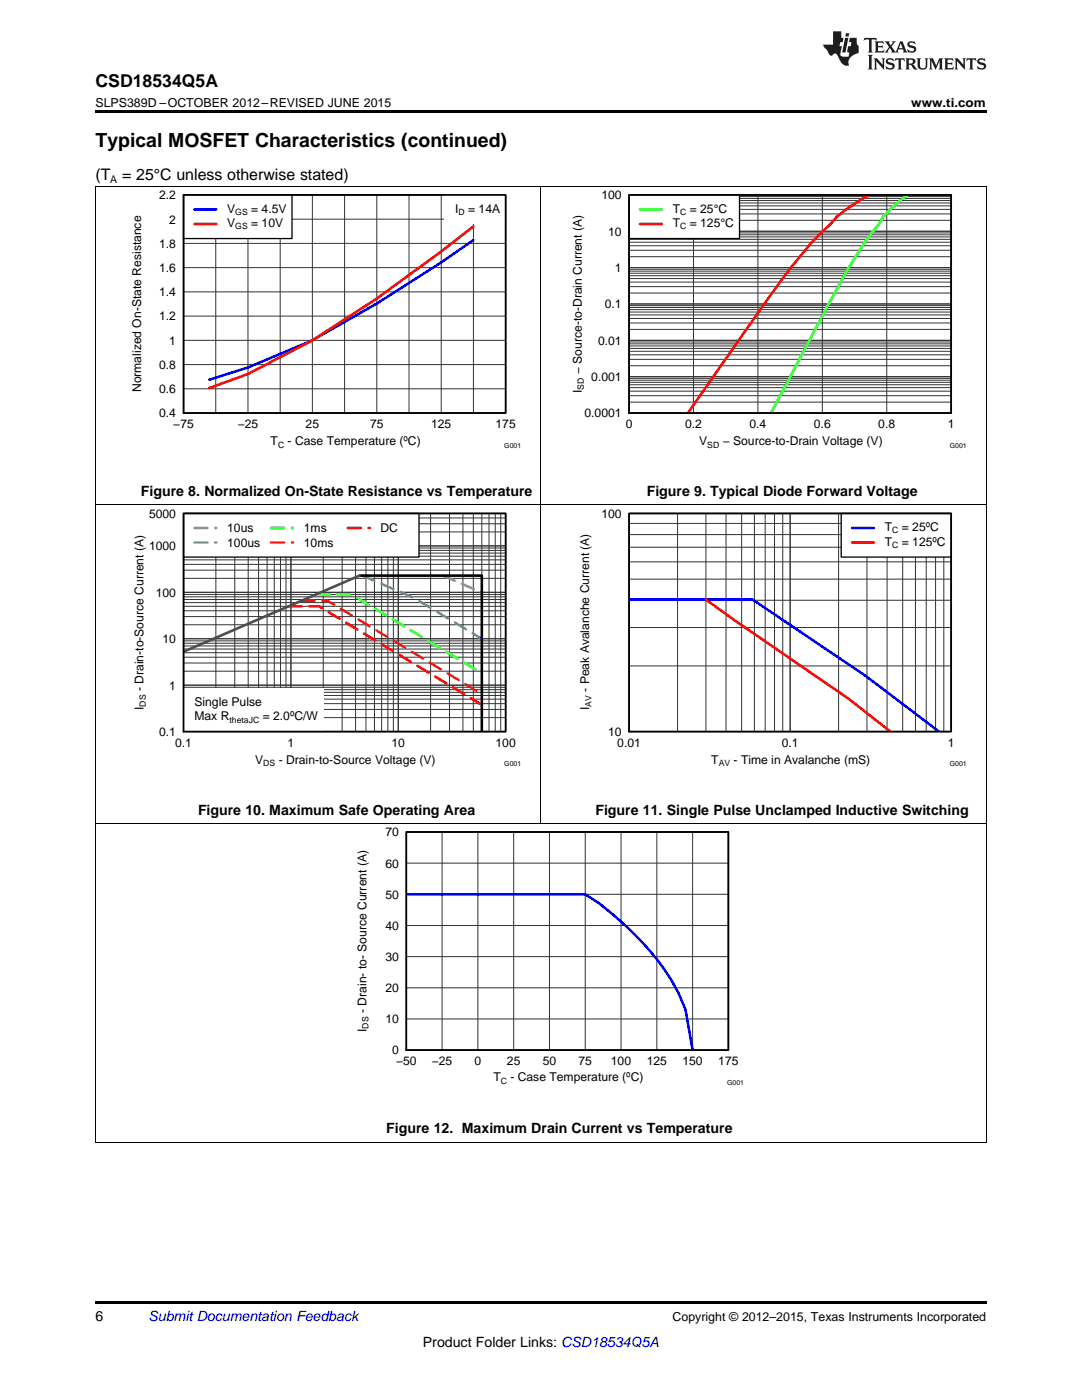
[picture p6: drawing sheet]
<svg xmlns="http://www.w3.org/2000/svg" width="216mm" height="279mm" viewBox="0 0 216 279" stroke-linecap="round" stroke-linejoin="round" font-family="sans-serif">
<path d="M19 259.7h177.8v.5h-177.8z" fill="#000"/>
<path d="M19.1 100.8v127.2M107.9 100.8v63.6M196.8 100.8v127.2M19 164.3h177.8M19 227.9h177.8" fill="none" stroke="#000" stroke-width=".2"/>
<path d="M36.6 102.5h64.3v43.5h-64.3zM81.1 166h64.2v43.6h-64.2z" fill="none" stroke="#000" stroke-width=".26"/>
<g fill="none" stroke="#333" stroke-width=".2">
<path d="M36.6 102.5h64.3v43.5h-64.3zM36.6 119.6h64.3M36.6 119.1h64.3M36.6 118.6h64.3M36.6 118.2h64.3M36.6 115.4h64.3M36.6 113.8h64.3M36.6 112.6h64.3M36.6 111.7h64.3M36.6 111h64.3M36.6 110.4h64.3M36.6 109.8h64.3"/>
<path d="M36.6 109.4h64.3M36.6 108.9h64.3M36.6 106.2h64.3M36.6 104.5h64.3M36.6 103.4h64.3M43.1 102.5v43.5M46.8 102.5v43.5M49.5 102.5v43.5M51.6 102.5v43.5M53.3 102.5v43.5M54.7 102.5v43.5M56 102.5v43.5"/>
<path d="M57.1 102.5v43.5M58 102.5v43.5M64.5 102.5v43.5M68.3 102.5v43.5M70.9 102.5v43.5M73 102.5v43.5M74.7 102.5v43.5M76.2 102.5v43.5M77.4 102.5v43.5M78.5 102.5v43.5M79.5 102.5v43.5M85.9 102.5v43.5"/>
<path d="M89.7 102.5v43.5M92.4 102.5v43.5M94.4 102.5v43.5M96.1 102.5v43.5M97.6 102.5v43.5M98.8 102.5v43.5M99.9 102.5v43.5M36.6 139.5h64.3M36.6 138.8h64.3M36.6 138.2h64.3M36.6 137.6h64.3M36.6 137.2h64.3"/>
<path d="M36.6 136.7h64.3M36.6 134h64.3M36.6 132.3h64.3M36.6 131.2h64.3M36.6 130.3h64.3M36.6 129.5h64.3M36.6 128.9h64.3M36.6 128.4h64.3M36.6 127.9h64.3M36.6 127.5h64.3M36.6 124.7h64.3M36.6 123.1h64.3"/>
<path d="M36.6 121.9h64.3M36.6 121h64.3M36.6 120.3h64.3M36.6 143.2h64.3M36.6 141.6h64.3M36.6 140.4h64.3M81.1 166h64.2v43.6h-64.2zM81.1 178.5h64.2M81.1 172.3h64.2M88.2 166v43.6M95.4 166v43.6M102.5 166v43.6"/>
<path d="M109.6 166v43.6M116.8 166v43.6M123.9 166v43.6M131.1 166v43.6M138.2 166v43.6M81.1 197.1h64.2M81.1 190.9h64.2M81.1 184.7h64.2M81.1 203.4h64.2"/>
</g>
<path d="M81 178.5h35.8a57.4 57.4 0 0 1 10 8.1 42.8 42.8 0 0 1 10 14.9l1.4 8.1" fill="none" stroke="#00f" stroke-width=".52"/>
<path d="M81.1 166h64.2v43.6h-64.2z" fill="none" stroke="#000" stroke-width=".35"/>
<path d="M88.4 114.9l7.7 3.3" fill="none" stroke="#7a67ee" stroke-width=".52" stroke-dasharray="2.6 1.6"/>
<path d="M72.3 114.9l10.4 4.5 13.4 8.1" fill="none" stroke="#00bfff" stroke-width=".52" stroke-dasharray="2.6 1.6"/>
<path d="M63.2 118.6h6.4l1.8 .8 24.7 15" fill="none" stroke="#0f0" stroke-width=".52" stroke-dasharray="2.6 1.6"/>
<path d="M60.2 119.9h5.1l30.8 18.6" fill="none" stroke="#ee7600" stroke-width=".52" stroke-dasharray="2.6 1.6"/>
<path d="M57.6 121h6.1l32.4 19.7" fill="none" stroke="#f00" stroke-width=".52" stroke-dasharray="2.6 1.6"/>
<path d="M71.7 114.9h24.4v31.2" fill="none" stroke="#000" stroke-width=".52"/>
<path d="M71.7 114.9l-35.1 15.2" fill="none" stroke="#4d4d4d" stroke-width=".52"/>
<path d="M36.6 102.5h47v8.7h-47z" fill="#fff"/>
<path d="M36.6 102.5h47v8.7h-47z" fill="none" stroke="#000" stroke-width=".26"/>
<path d="M38.8 105.4h4.4" fill="none" stroke="#7a67ee" stroke-width=".52" stroke-dasharray="2.6 1.6"/>
<path d="M38.8 108.3h4.4" fill="none" stroke="#00bfff" stroke-width=".52" stroke-dasharray="2.6 1.6"/>
<path d="M54.1 105.4h4.4" fill="none" stroke="#0f0" stroke-width=".52" stroke-dasharray="2.6 1.6"/>
<path d="M54.1 108.3h4.4" fill="none" stroke="#ee7600" stroke-width=".52" stroke-dasharray="2.6 1.6"/>
<path d="M69.4 105.4h4.4" fill="none" stroke="#f00" stroke-width=".52" stroke-dasharray="2.6 1.6"/>
<path d="M36.6 137.3h27.9v8.7h-27.9z" fill="#fff"/>
<path d="M36.6 102.5h64.3v43.5h-64.3z" fill="none" stroke="#000" stroke-width=".35"/>
<path d="M125.5 102.5h64.3v43.5h-64.3z" fill="none" stroke="#000" stroke-width=".26"/>
<g fill="none" stroke="#333" stroke-width=".2">
<path d="M125.5 102.5h64.3v43.5h-64.3zM125.5 119.8h64.3M125.5 115.6h64.3M125.5 112.1h64.3M125.5 109.2h64.3M125.5 106.7h64.3M125.5 104.5h64.3M135.2 102.5v43.5M140.9 102.5v43.5M144.9 102.5v43.5M148 102.5v43.5M150.5 102.5v43.5"/>
<path d="M152.7 102.5v43.5M154.5 102.5v43.5M156.2 102.5v43.5M157.7 102.5v43.5M167.3 102.5v43.5M173 102.5v43.5M177 102.5v43.5M180.1 102.5v43.5M182.7 102.5v43.5M184.8 102.5v43.5M186.7 102.5v43.5M188.3 102.5v43.5"/>
<path d="M125.5 132.9h64.3M125.5 125.2h64.3"/>
</g>
<path d="M125.5 119.7h24.7l22.5 15.2 14.7 11.2" fill="none" stroke="#00f" stroke-width=".52"/>
<path d="M140.9 119.7l6 4.3 22.4 15.4 8.4 6.7" fill="none" stroke="#f00" stroke-width=".52"/>
<path d="M167.8 102.5h22v8.7h-22z" fill="#fff"/>
<path d="M36.6 38.9h64.3v43.5h-64.3zM167.8 102.5h22v8.7h-22z" fill="none" stroke="#000" stroke-width=".26"/>
<path d="M94.5 47.9l-6.5 4.5-12.8 8.2-12.9 7.3-12.8 5.4-7.7 2.5M170 105.4h4.4" fill="none" stroke="#00f" stroke-width=".52"/>
<path d="M94.5 45.2l-6.5 5-12.8 9.4-12.9 8.3-12.8 6.7-7.7 2.9M170 108.3h4.4" fill="none" stroke="#f00" stroke-width=".52"/>
<path d="M125.5 102.5h64.3v43.5h-64.3z" fill="none" stroke="#000" stroke-width=".35"/>
<path d="M19.1 37.3v63.5M107.9 37.3v63.5M196.8 37.3v63.5M19 100.8h177.8" fill="none" stroke="#000" stroke-width=".2"/>
<g fill="none" stroke="#333" stroke-width=".2">
<path d="M36.6 38.9h64.3v43.5h-64.3zM43.1 38.9v43.5M49.5 38.9v43.5M55.9 38.9v43.5M62.3 38.9v43.5M68.8 38.9v43.5M75.2 38.9v43.5M81.6 38.9v43.5M88 38.9v43.5M94.5 38.9v43.5M36.6 58.2h64.3M36.6 53.4h64.3"/>
<path d="M36.6 48.6h64.3M36.6 43.7h64.3M36.6 77.6h64.3M36.6 72.8h64.3M36.6 67.9h64.3M36.6 63.1h64.3"/>
</g>
<path d="M36.6 38.9h21.7v8.7h-21.7z" fill="#fff"/>
<path d="M36.6 38.9h21.7v8.7h-21.7z" fill="none" stroke="#000" stroke-width=".26"/>
<path d="M38.8 41.8h4.4" fill="none" stroke="#00f" stroke-width=".52"/>
<path d="M38.8 44.7h4.4" fill="none" stroke="#f00" stroke-width=".52"/>
<path d="M88.6 38.9h12.3v5.8h-12.3z" fill="#fff"/>
<path d="M36.6 38.9h64.3v43.5h-64.3z" fill="none" stroke="#000" stroke-width=".35"/>
<path d="M125.5 38.9h64.3v43.5h-64.3z" fill="none" stroke="#000" stroke-width=".26"/>
<g fill="none" stroke="#333" stroke-width=".2">
<path d="M125.5 38.9h64.3v43.5h-64.3zM125.5 39.6h64.3M125.5 39.2h64.3M138.4 38.9v43.5M151.2 38.9v43.5M164.1 38.9v43.5M176.9 38.9v43.5M125.5 58.5h64.3M125.5 57.2h64.3M125.5 56.3h64.3M125.5 55.6h64.3M125.5 55h64.3"/>
<path d="M125.5 54.5h64.3M125.5 54.1h64.3M125.5 53.7h64.3M125.5 53.4h64.3M125.5 51.2h64.3M125.5 49.9h64.3M125.5 49h64.3M125.5 48.3h64.3M125.5 47.8h64.3M125.5 47.3h64.3M125.5 46.9h64.3M125.5 46.5h64.3"/>
<path d="M125.5 46.2h64.3M125.5 44h64.3M125.5 42.7h64.3M125.5 41.8h64.3M125.5 41.1h64.3M125.5 40.5h64.3M125.5 40h64.3M125.5 79h64.3M125.5 78.1h64.3M125.5 77.4h64.3M125.5 76.8h64.3M125.5 76.3h64.3"/>
<path d="M125.5 75.9h64.3M125.5 75.5h64.3M125.5 75.2h64.3M125.5 73h64.3M125.5 71.7h64.3M125.5 70.8h64.3M125.5 70.1h64.3M125.5 69.5h64.3M125.5 69h64.3M125.5 68.6h64.3M125.5 68.3h64.3M125.5 67.9h64.3"/>
<path d="M125.5 65.7h64.3M125.5 64.5h64.3M125.5 63.6h64.3M125.5 62.8h64.3M125.5 62.3h64.3M125.5 61.8h64.3M125.5 61.4h64.3M125.5 61h64.3M125.5 60.7h64.3M125.5 80.3h64.3"/>
</g>
<path d="M181.2 38.9a29.8 29.8 0 0 0-5 4.4l-.9 1.6a54.7 54.7 0 0 0-7.2 10.7l-14.3 26.8" fill="none" stroke="#0f0" stroke-width=".52"/>
<path d="M173.6 38.9a35.2 35.2 0 0 0-6.7 4.4l-.5 .7a85.4 85.4 0 0 0-10.3 11.6l-18.8 26.8" fill="none" stroke="#f00" stroke-width=".52"/>
<path d="M125.5 38.9h22.1v8.7h-22.1z" fill="#fff"/>
<path d="M125.5 38.9h22.1v8.7h-22.1z" fill="none" stroke="#000" stroke-width=".26"/>
<path d="M127.7 41.8h4.4" fill="none" stroke="#0f0" stroke-width=".52"/>
<path d="M127.7 44.7h4.4" fill="none" stroke="#f00" stroke-width=".52"/>
<path d="M125.5 38.9h64.3v43.5h-64.3z" fill="none" stroke="#000" stroke-width=".35"/>
<path d="M19 37.2h177.8" fill="none" stroke="#000" stroke-width=".2"/>
<path d="M19 22h177.8v.5h-177.8z" fill="#000"/>
<g fill="#231f20">
<path d="M172.5 7.6l-.1 .5 .4-.2h.6v.1v2.1l-.2 .4h.9l-.2-.4v-2.1l.1-.1h.5l.5 .2-.2-.5zM174.5 8.3l.2 .3v1.5l-.2 .4h1.8l.2-.6a1.04 1.04 0 0 1-1.3 .2v-.7h.6l.3 .2v-.6l-.3 .2h-.6v-.6l.8-.1 .4 .3-.2-.5zM176.5 8.3l.9 1.1-.9 1.1h.8l-.2-.2 .4-.7 .5 .7-.2 .2h1.5l-.2-.2 .2-.4h.9l.1 .4-.2 .2h1l-.3-.3-.7-1.9h-.5l-.9 2-.8-1 .9-1h-.8l.1 .3-.4 .5-.3-.6 .1-.2zM179.7 8.6l.4 1h-.7zM181.3 8.4a.63 .63 0 0 0-.2 .7 .63 .63 0 0 0 .6 .4l.6 .2 .1 .2a.75 .75 0 0 1-.7 .4 .75 .75 0 0 1-.6-.5l.1 .7 .1-.1a1.11 1.11 0 0 0 1.5-.6 1.13 1.13 0 0 0-1.2-.8l-.1-.4a1.04 1.04 0 0 1 1.2 .2l-.2-.5-.2 .1-.4-.2zM173.2 10.9l.2 .4v2.2l-.2 .4h1l-.3-.4v-2.2l.3-.4zM174.3 11.6l.3 .4v1.5l-.3 .4h.8l-.2-.4v-1.3l1.5 1.7v-1.9l.2-.4h-.7l.2 .4v.9l-1.1-1.3zM177 11.8a.62 .62 0 0 0-.2 .7 .62 .62 0 0 0 .6 .4l.6 .1 .1 .3a.76 .76 0 0 1-.7 .3 .76 .76 0 0 1-.7-.4l.2 .7 .1-.1a1.11 1.11 0 0 0 1.5-.6 1.13 1.13 0 0 0-1.2-.8l-.1-.4a1.04 1.04 0 0 1 1.2 .2l-.2-.6-.2 .1-.5-.1zM178.7 11.6l-.2 .6a.61 .61 0 0 1 .8-.3v1.6l-.2 .4h.9l-.2-.4v-1.6a.63 .63 0 0 1 .7 .3l-.1-.6zM180.6 11.6l.3 .4v1.5l-.3 .4h1l-.2-.2-.1-.8 .6 .2a.76 .76 0 0 0 1.2 .7l-1-1a.58 .58 0 0 0 .6-.5 .58 .58 0 0 0-.5-.6zM181.4 11.9h.1a.45 .45 0 0 1 .5 .1 .45 .45 0 0 1 .1 .5l-.8 .2zM182.9 11.6l.2 .2a2.17 2.17 0 0 0 .3 1.9 .99 .99 0 0 0 1.6-.6v-1.1l.2-.4h-.7l.2 .2a1.92 1.92 0 0 1-.2 1.8 .6 .6 0 0 1-.9-.5v-1.1l.2-.4zM185.4 11.6l.2 .4v1.5l-.2 .4h.7l-.2-.4v-1.4l.8 1.8 .8-1.8v1.4l-.2 .4h.9l-.2-.4v-1.5l.2-.4h-.8l-.6 1.5-.6-1.5zM188.4 11.6l.2 .4v1.5l-.2 .4h1.8l.1-.6a1.04 1.04 0 0 1-1.2 .1v-.6h.5l.4 .2v-.6l-.4 .2h-.5v-.7h.8l.3 .3-.1-.6zM190.5 11.6l.2 .4v1.5l-.2 .4h.7l-.2-.4v-1.3l1.5 1.7v-1.9l.2-.4h-.7l.2 .4v.9l-1.1-1.3zM192.9 11.6l-.1 .6a.61 .61 0 0 1 .7-.3l.1 1.6-.3 .4h1l-.3-.4 .1-1.6a.63 .63 0 0 1 .7 .3l-.1-.6zM195.2 11.8a.62 .62 0 0 0-.2 .7 .62 .62 0 0 0 .6 .4l.6 .1 .1 .3a.76 .76 0 0 1-.7 .3 .76 .76 0 0 1-.6-.4l.1 .7 .1-.1a1.11 1.11 0 0 0 1.6-.6 1.13 1.13 0 0 0-1.3-.8l-.1-.4a1.04 1.04 0 0 1 1.2 .2l-.1-.6-.2 .1-.5-.1z"/>
<path d="M166.2 6.3v2.6h-1.9v.4l.8 .9a.91 .91 0 0 0 1 .8 .56 .56 0 0 1 .5-.3 .56 .56 0 0 1 .5 .3l.4 .8a1.53 1.53 0 0 0 1.9 1.2 1.54 1.54 0 0 1 1-2.1l.9-.3v-1.4a1.52 1.52 0 0 1-.4-1.6h-1.3l-.2 .8h.5l-.2 .8h-.5l-.1 1v.2l.4 .1-.2 .8a1.93 1.93 0 0 1-1.6-.3l.3-1.8h-.5l.2-.8h.4l.2-.8h-.4v-1.3zM168.6 7.6l-.6 2.9h.7l.6-2.9zM168.8 6.6l-.1 .7h.6l.2-.7z"/>
</g>
<text font-size="3.9" x="19" y="29.3">Typical MOSFET Characteristics (continued)</text>
<text font-size="3.5" x="19" y="17.3">CSD18534Q5A</text>
<g font-size="3.2">
<text x="19" y="36">(T</text>
<text x="24.4" y="36">= 25°C unless otherwise stated)</text>
</g>
<g font-size="2.8">
<text x="28.1" y="99.1">Figure 8. Normalized On-State Resistance vs Temperature</text>
<text x="129" y="99.1">Figure 9. Typical Diode Forward Voltage</text>
<text x="39.5" y="162.6">Figure 10. Maximum Safe Operating Area</text>
<text x="118.8" y="162.6">Figure 11. Single Pulse Unclamped Inductive Switching</text>
<text x="77.1" y="226.2">Figure 12. Maximum Drain Current vs Temperature</text>
<text x="19" y="263.6">6</text>
<text x="84.4" y="268.9">Product Folder Links: CSD18534Q5A</text>
</g>
<text font-size="2.8" fill="#0000c8" x="29.6" y="263.6">Submit Documentation Feedback</text>
<g font-size="2.5">
<text x="19" y="21.4">SLPS389D –OCTOBER 2012–REVISED JUNE 2015</text>
<text x="181.8" y="21.4">www.ti.com</text>
<text x="134.2" y="263.6">Copyright © 2012–2015, Texas Instruments Incorporated</text>
</g>
<g font-size="2.4">
<text x="31.8" y="39.8">2.2</text>
<text x="120" y="39.8">100</text>
<text x="33.8" y="44.6">2</text>
<text x="45.3" y="42.4">V</text>
<text x="45.3" y="45.3">V</text>
<text x="50.1" y="42.4">= 4.5V</text>
<text x="50.1" y="45.3">= 10V</text>
<text x="90.8" y="42.4">I</text>
<text x="93.4" y="42.4">= 14A</text>
<text x="121.3" y="47">10</text>
<text x="134.2" y="42.5">T</text>
<text x="134.2" y="45.4">T</text>
<text x="137.6" y="42.5">= 25°C</text>
<text x="137.6" y="45.4">= 125°C</text>
<text x="31.8" y="49.4">1.8</text>
<text x="31.8" y="59.1">1.4</text>
<text x="31.8" y="54.3">1.6</text>
<text x="122.7" y="54.3">1</text>
<text x="31.8" y="64">1.2</text>
<text x="120.7" y="61.5">0.1</text>
<text x="33.8" y="68.8">1</text>
<text x="119.3" y="68.8">0.01</text>
<text x="31.8" y="73.6">0.8</text>
<text x="116.1" y="74.7" transform="rotate(-90 116.1 74.7)">− Source-to-Drain Current (A)</text>
<text x="118" y="76">0.001</text>
<text x="28.2" y="78.3" transform="rotate(-90 28.2 78.3)">Normalized On-State Resistance</text>
<text x="31.8" y="83.3">0.4</text>
<text x="31.8" y="78.5">0.6</text>
<text x="116.1" y="78.4" transform="rotate(-90 116.1 78.4)">I</text>
<text x="116.6" y="83.3">0.0001</text>
<text x="34.6" y="85.4">−75</text>
<text x="47.4" y="85.4">−25</text>
<text x="54" y="88.9">T</text>
<text x="57.4" y="88.9">- Case Temperature (ºC)</text>
<text x="61" y="85.4">25</text>
<text x="73.8" y="85.4">75</text>
<text x="86" y="85.4">125</text>
<text x="98.9" y="85.4">175</text>
<text x="124.9" y="85.4">0</text>
<text x="136.7" y="85.4">0.2</text>
<text x="139.5" y="88.9">V</text>
<text x="144.2" y="88.9">− Source-to-Drain Voltage (V)</text>
<text x="149.6" y="85.4">0.4</text>
<text x="162.4" y="85.4">0.6</text>
<text x="175.3" y="85.4">0.8</text>
<text x="189.1" y="85.4">1</text>
<text x="29.8" y="103.3">5000</text>
<text x="45.3" y="106.2">10us</text>
<text x="60.6" y="106.2">1ms</text>
<text x="75.9" y="106.2">DC</text>
<text x="120" y="103.3">100</text>
<text x="176.6" y="106">T</text>
<text x="180" y="106">= 25ºC</text>
<text x="29.8" y="109.8">1000</text>
<text x="45.3" y="109.1">100us</text>
<text x="60.6" y="109.1">10ms</text>
<text x="176.6" y="108.9">T</text>
<text x="180" y="108.9">= 125ºC</text>
<text x="31.1" y="119.1">100</text>
<text x="32.4" y="128.3">10</text>
<text x="28.7" y="137.9" transform="rotate(-90 28.7 137.9)">- Drain-to-Source Current (A)</text>
<text x="33.8" y="137.6">1</text>
<text x="28.7" y="141.7" transform="rotate(-90 28.7 141.7)">I</text>
<text x="38.8" y="140.8">Single Pulse</text>
<text x="38.8" y="143.8">Max R</text>
<text x="52.4" y="143.8">= 2.0ºC/W</text>
<text x="117.6" y="141.7" transform="rotate(-90 117.6 141.7)">I</text>
<text x="117.6" y="138.1" transform="rotate(-90 117.6 138.1)">- Peak Avalanche Current (A)</text>
<text x="31.8" y="146.9">0.1</text>
<text x="34.9" y="149">0.1</text>
<text x="57.4" y="149">1</text>
<text x="78.1" y="149">10</text>
<text x="98.9" y="149">100</text>
<text x="121.3" y="146.9">10</text>
<text x="123.2" y="149">0.01</text>
<text x="156" y="149">0.1</text>
<text x="189.1" y="149">1</text>
<text x="50.9" y="152.4">V</text>
<text x="55.6" y="152.4">- Drain-to-Source Voltage (V)</text>
<text x="141.9" y="152.5">T</text>
<text x="146.4" y="152.5">- Time in Avalanche (mS)</text>
<text x="76.9" y="166.9">70</text>
<text x="76.9" y="173.1">60</text>
<text x="76.9" y="179.3">50</text>
<text x="76.9" y="185.6">40</text>
<text x="76.9" y="191.8">30</text>
<text x="73.1" y="202.2" transform="rotate(-90 73.1 202.2)">- Drain- to- Source Current (A)</text>
<text x="76.9" y="198">20</text>
<text x="73.1" y="205.9" transform="rotate(-90 73.1 205.9)">I</text>
<text x="76.9" y="204.2">10</text>
<text x="78.2" y="210.4">0</text>
<text x="79" y="212.6">−50</text>
<text x="86.2" y="212.6">−25</text>
<text x="94.7" y="212.6">0</text>
<text x="98.4" y="215.8">T</text>
<text x="101.2" y="212.6">25</text>
<text x="101.8" y="215.8">- Case Temperature (ºC)</text>
<text x="108.3" y="212.6">50</text>
<text x="115.4" y="212.6">75</text>
<text x="121.9" y="212.6">100</text>
<text x="129" y="212.6">125</text>
<text x="136.2" y="212.6">150</text>
<text x="143.3" y="212.6">175</text>
</g>
<text font-size="2.1" x="22" y="36.6">A</text>
<g font-size="1.7">
<text x="46.9" y="42.9">GS</text>
<text x="46.9" y="45.8">GS</text>
<text x="91.5" y="42.9">D</text>
<text x="135.7" y="42.9">C</text>
<text x="135.7" y="45.8">C</text>
<text x="116.5" y="77.8" transform="rotate(-90 116.5 77.8)">SD</text>
<text x="55.5" y="89.3">C</text>
<text x="141.1" y="89.3">SD</text>
<text x="178" y="106.5">C</text>
<text x="178" y="109.4">C</text>
<text x="29.1" y="141" transform="rotate(-90 29.1 141)">DS</text>
<text x="118" y="141" transform="rotate(-90 118 141)">AV</text>
<text x="45.8" y="144.2">thetaJC</text>
<text x="52.5" y="152.9">DS</text>
<text x="143.4" y="152.9">AV</text>
<text x="73.6" y="205.3" transform="rotate(-90 73.6 205.3)">DS</text>
<text x="99.9" y="216.2">C</text>
</g>
<g font-size="1.4">
<text x="100.6" y="89.3">G001</text>
<text x="189.5" y="89.3">G001</text>
<text x="100.6" y="152.9">G001</text>
<text x="189.5" y="152.9">G001</text>
<text x="145.1" y="216.5">G001</text>
</g>
</svg>
